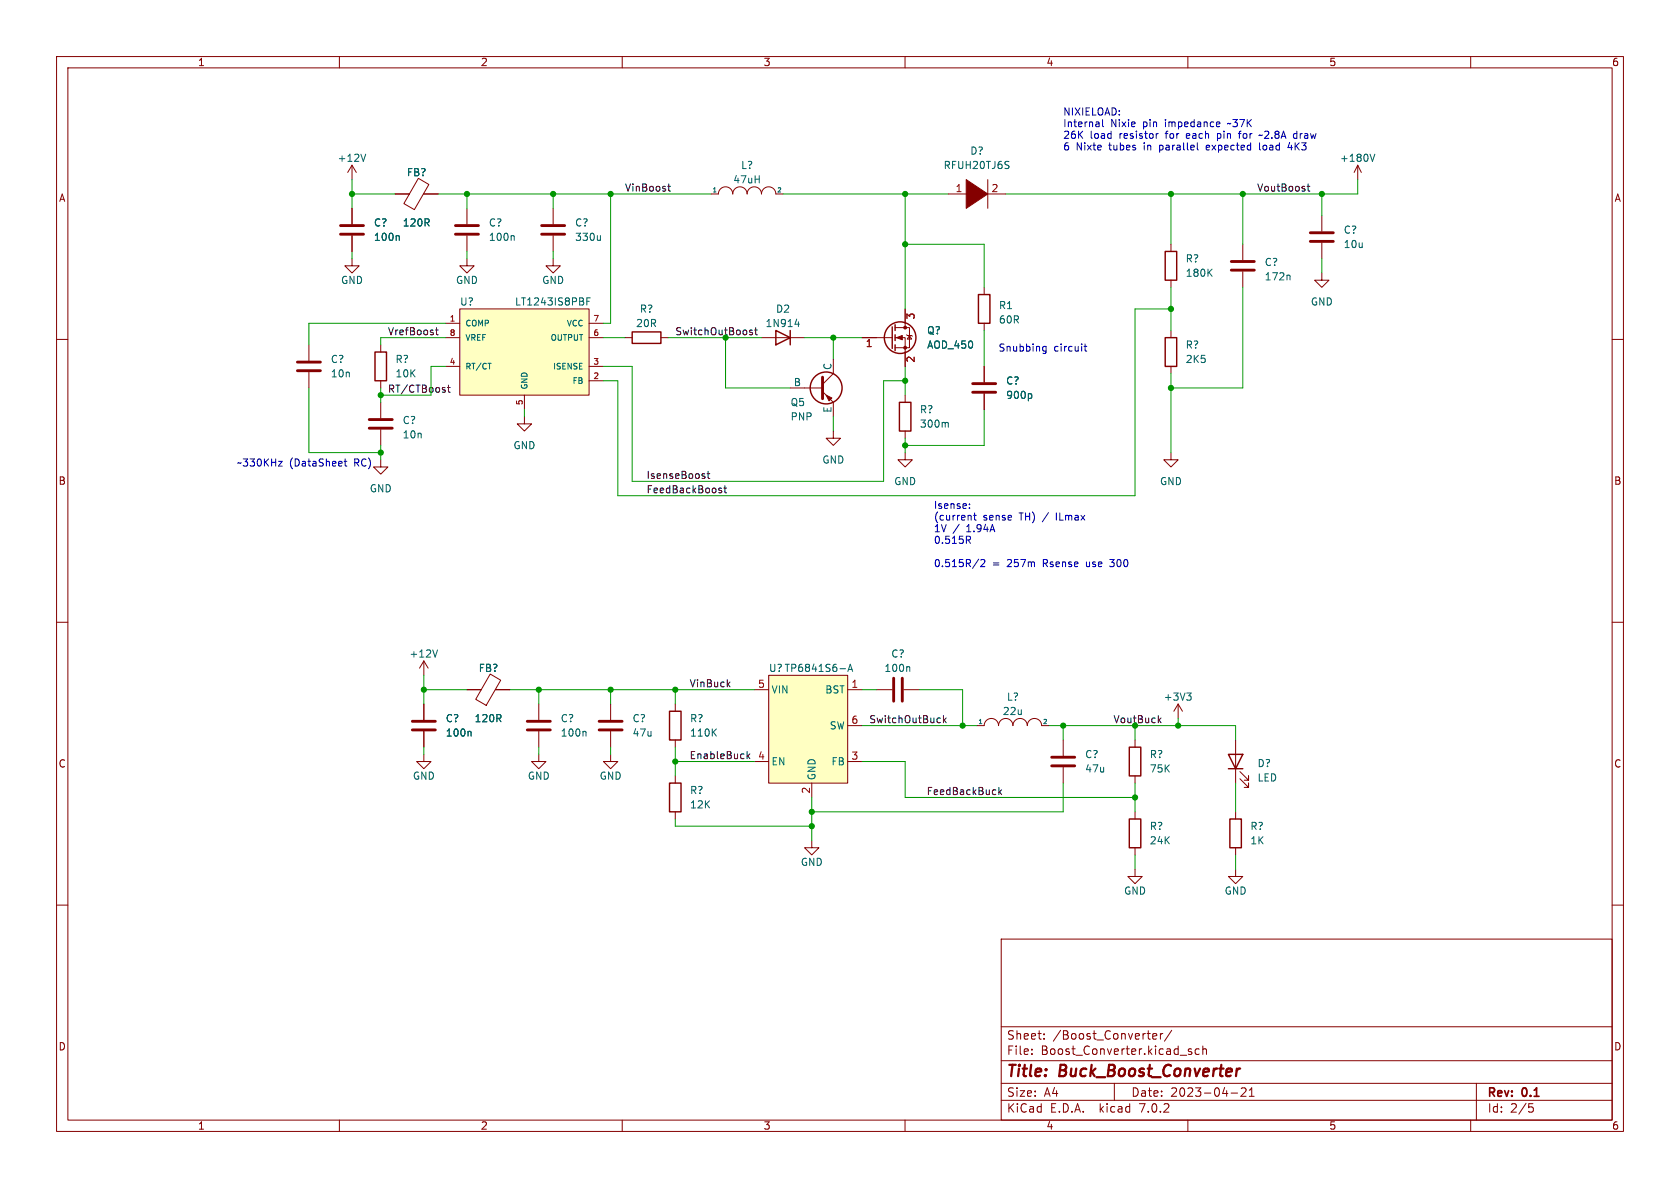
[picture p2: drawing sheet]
<svg xmlns="http://www.w3.org/2000/svg" width="297mm" height="210mm" viewBox="0 0 297 210" stroke-linecap="round" stroke-linejoin="round" font-family="sans-serif">
<g fill="none" stroke="#840000" stroke-width=".18">
<path d="M10 10h277v190h-277zM12 12h273v186h-273zM60 10v2M110 10v2M160 10v2M210 10v2M260 10v2M62.2 29.2v2.6M62.2 36.8v2.8M62.2 29.2l-.7 1.3M62.2 29.2l.8 1.3M69.8 34.3h2.6"/>
<path d="M74 31.5l1.8 1.1-2.5 4.5-1.9-1.1zM74.9 34.3h2.6M82.5 36.8v2.8M97.8 36.8v2.8M125.7 34.3h1.3a1.27 1.27 0 0 1 1.3-1.3 1.27 1.27 0 0 1 1.2 1.3 1.27 1.27 0 0 1 1.3-1.3 1.27 1.27 0 0 1 1.3 1.3 1.27 1.27 0 0 1 1.2-1.3 1.27 1.27 0 0 1 1.3 1.3 1.27 1.27 0 0 1 1.3-1.3 1.27 1.27 0 0 1 1.3 1.3h1.2M167.6 34.3h3.8M174 34.3h3.8M174.6 31.8v5M233.7 38.1v2.8M240 29.2v2.6M240 29.2l-.6 1.3M240 29.2l.7 1.3"/>
<path d="M10 60h2M62.2 45.7v1.3h1.3l-1.3 1.3-1.2-1.3h1.2M62.2 41.7v2.8M78.7 59.7h2.6M78.7 57.2h2.6M81.3 54.6h22.8v15.3h-22.8zM82.5 45.7v1.3h1.3l-1.3 1.3-1.2-1.3h1.2M82.5 41.7v2.8M97.8 45.7v1.3h1.3l-1.3 1.3-1.3-1.3h1.3M97.8 41.7v2.8M104.1 59.7h2.6M104.1 57.2h2.6"/>
<path d="M110.5 59.7h1.3M116.8 59.7h1.3M134.6 59.7h7.6M152.4 59.7h5.3M158.2 59.7h1.8v5.1M158.2 57.9h2.6v3.6h-2.6M160 54.6v3.3M160.3 59.2l.1 .1h.8l.1 .1M160.8 59.3l.4 .6h-.8zM174 50.8v1.3M174 57.2v1.2M207 43.2v1.3"/>
<path d="M207 49.5v1.3M207 58.4v1.3M219.7 43.2v2.8M219.7 48v2.8M233.7 48.3v1.2h1.2l-1.2 1.3-1.3-1.3h1.3M233.7 42.9v2.8M285 60h2M54.6 61v2.8M54.6 65.8v2.8M67.3 61v1.2M67.3 67.3v1.3M67.3 71.1v2.8"/>
<path d="M67.3 75.9v2.8M78.7 64.8h2.6M92.7 73.7v1.2h1.3l-1.3 1.3-1.3-1.3h1.3M92.7 69.9v2.5M104.1 67.3h2.6M104.1 64.8h2.6M139.7 68.6h5.7M145.4 69.2l1.9 1.9v2.6M147.3 76.2v1.3h1.3l-1.3 1.2-1.3-1.2h1.3M147.3 63.5v2.5l-1.9 1.9M160 69.9v1.2M160 76.2v1.3"/>
<path d="M174 64.8v2.8M174 69.6v2.8M207 64.8v1.2M67.3 81.3v1.3h1.3l-1.3 1.2-1.3-1.2h1.3M160 80v1.3h1.3l-1.3 1.3-1.3-1.3h1.3M207 80v1.3h1.3l-1.3 1.3-1.3-1.3h1.3M10 110h2M74.9 116.8v2.6M74.9 116.8l-.7 1.3M74.9 116.8l.8 1.3M86.7 119.2l1.8 1-2.5 4.5-1.9-1.1zM135.9 119.4h14v19h-14z"/>
<path d="M285 110h2M74.9 133.4v1.2h1.3l-1.3 1.3-1.2-1.3h1.2M74.9 124.5v2.8M74.9 129.3v2.8M82.5 121.9h2.6M87.6 121.9h2.6M95.2 133.4v1.2h1.3l-1.3 1.3-1.2-1.3h1.2M95.2 124.5v2.8M95.2 129.3v2.8M107.9 133.4v1.2h1.3l-1.3 1.3-1.2-1.3h1.2M107.9 124.5v2.8M107.9 129.3v2.8"/>
<path d="M119.4 124.5v1.2M119.4 130.8v1.3M119.4 137.2v1.2M133.3 121.9h2.6M133.3 134.6h2.6M143.5 138.4v2.6M149.9 121.9h2.5M149.9 134.6h2.5M149.9 128.3h2.5M154.9 121.9h2.8M159.8 121.9h2.8M172.7 128.3h1.3a1.27 1.27 0 0 1 1.3-1.3 1.27 1.27 0 0 1 1.2 1.3 1.27 1.27 0 0 1 1.3-1.3 1.27 1.27 0 0 1 1.3 1.3 1.27 1.27 0 0 1 1.2-1.3 1.27 1.27 0 0 1 1.3 1.3 1.27 1.27 0 0 1 1.3-1.3 1.27 1.27 0 0 1 1.2 1.3h1.3"/>
<path d="M188 130.8v2.8M188 135.6v2.8M200.7 130.8v1.3M200.7 137.2v1.2M208.3 124.5l-.8 1.2M208.3 124.5v2.5M208.3 124.5l.7 1.2M218.4 130.8v7.6M219.2 137.7l1.5 1.5v-.8v.8h-.7M219.2 136.4l1.5 1.5v-.7v.7h-.7M10 160h2M119.4 143.5v1.3"/>
<path d="M143.5 148.6v1.3h1.3l-1.3 1.2-1.3-1.2h1.3M200.7 153.7v1.2h1.2l-1.2 1.3-1.3-1.3h1.3M200.7 143.5v1.3M200.7 149.9v1.2M218.4 153.7v1.2h1.3l-1.3 1.3-1.2-1.3h1.2M218.4 143.5v1.3M218.4 149.9v1.2M285 160h2M177 166h108v32h-108zM60 198v2M110 198v2M160 198v2"/>
<path d="M177 194.5h108M177 191.5h108M177 187.5h108M177 181.5h108M182.4 186.3v.1M182.4 185.5v.1M184.6 183.6v.1M184.6 182.8v.1M197 191.5v3M203.8 183.2l.7-.1-.1-.3-.4-.1-.2 .2 .1 .7h.5M205.1 182.7v1M205.6 182.7l-.3 .1-.2 .2"/>
<path d="M207.1 182.1l-1.2 2M210 198v2M210.1 185.8l.5 .2 .1 .2-.2 .2-.4-.1M210.1 185.5h.5M212 185.5l-.4-.1-.3 .3v.4l.1 .2h.6M212.6 185.5l.3-.1 .3 .1 .1 .9M212.6 184.9v1.5M217.6 193.2h1.2M219.4 192.4l.6-.1 .2 .1 .1 .3-.9 1.1h.9M220.9 193.8h.8M220.9 192.7l.4-.4v1.5M260 198v2"/>
<path d="M261 191.5v6.5M270.3 195.1h.7M270.4 195.7h.4l.3 .3-.2 .5-.5 .1"/>
</g>
<g fill="none" stroke="#840000" stroke-width=".51">
<path d="M60.2 39.9h4.1M80.5 39.9h4.1M95.8 39.9h4M60.2 41.4h4.1M80.5 41.4h4.1M95.8 41.4h4M217.7 47.8h4M217.7 46.2h4M231.6 42.7h4.1M231.6 41.1h4.1M52.6 65.5h4M52.6 64h4"/>
<path d="M65.3 75.7h4M65.3 74.2h4M145.4 66.7v3.8M172 69.3h4M172 67.8h4M158 119.9v4.1M159.5 119.9v4.1M72.9 129h4.1M72.9 127.5h4.1M93.2 129h4.1M93.2 127.5h4.1M105.9 129h4.1"/>
<path d="M105.9 127.5h4.1M185.9 135.4h4.1M185.9 133.9h4.1"/>
</g>
<g fill="none" stroke="#006464" stroke-width=".18">
<path d="M64.6 27.3l-.4 1.2M178.2 28.5l.2 .1M178.3 29.3l.1 .1-.1 .3M242.2 27.3l.4 1.2 .5-1.2M70.4 41.7l.2 .1v.7M90.7 41.7l.2 .1v.7M103.7 53.3h.5M104.4 52.7h-.7v1.2M106.1 41.7v.8M106.1 42.4l-.1 .1M140.5 57.3h.8M141.2 56.9v.8"/>
<path d="M227.9 48.6l.2 .2v.7M167.5 74.7l.2 .2v.6M182.3 69.7l.1 .1-.1 .6M77.3 114.9l-.4 1.3M148.5 118.2h1M149.9 118.7l.4-1.3 .4 1.3M150 118.3h.6M160.7 117.9l.1 .1v.7M83.1 129.3l.2 .2v.6M103.4 129.3l.2 .2v.6M209.8 122.5h.8l-.4 .5M210.3 123l.3 .2v.3l-.3 .3"/>
</g>
<g fill="none" stroke="#840000" stroke-width=".25">
<path d="M111.8 58.7h5v2h-5zM137.2 58.4l2.5 1.3-2.5 1.3zM139.7 58.4v2.6M157.7 57.8v3.8M158.2 57.4v1M158.2 59.2v1M173 52.1h2v5.1h-2zM206 44.5h2v5h-2zM206 59.7h2v5.1h-2zM66.3 62.2h2v5.1h-2zM158.2 61v1M159 71.1h2v5.1h-2z"/>
<path d="M118.4 138.4h2v5.1h-2zM118.4 125.7h2v5.1h-2zM199.6 132.1h2.1v5.1h-2.1zM217.2 133.4h2.5l-1.3 2.5zM217.2 135.9h2.5M199.6 144.8h2.1v5.1h-2.1zM217.4 144.8h2.1v5.1h-2.1z"/>
<circle cx="159.1" cy="59.7" r="2.79"/>
<circle cx="146" cy="68.6" r="2.82"/>
</g>
<g fill="#840000" stroke="#840000" stroke-width=".18">
<path d="M158.5 59.7l1-.4v.8z"/>
<path d="M146 69.9l1.1 .5-.5 .5z"/>
<path d="M170.8 31.8l3.8 2.5-3.8 2.5z"/>
<circle cx="160" cy="61.5" r=".25"/>
<circle cx="160" cy="57.9" r=".25"/>
</g>
<g fill="#ffffc2" stroke="#ffffc2" stroke-width=".18">
<path d="M135.9 119.4h14v19h-14z"/>
<path d="M81.3 54.6h22.8v15.3h-22.8z"/>
</g>
<g fill="none" stroke="#0f0f0f" stroke-width=".18">
<path d="M118 32.9h.5M118.2 32.5v1.1l.3 .2M231.1 32.9h.5M231.3 32.5v1.1l.3 .2M77 58.3h.5M77.2 57.9v1.1l.3 .2M132.5 58.6l.5 .3-.1 .3-.4-.1M133 58.4l-.3-.1-.2 .2M133.4 58.3h.5M133.6 57.9v1.1l.3 .2M79.1 68.5h.5M79.3 68.1v1.1l.3 .1"/>
<path d="M124.6 84.2v.3M125 83.7h.5M125.2 83.3v1.1l.3 .2M127.2 86.7l.3 .1 .1 .1-.2 .2h-.2M127.2 86.3h.3M128 86.3h.5M128.1 85.9v1l.4 .2M128.7 120.9l.4 .5M129.1 120.6l-.5 .5M132.1 132.8v1.3M132.2 133.6l.4 .5M132.6 133.3l-.5 .5"/>
<path d="M166.8 126.5v1.3M166.9 127.3l.4 .5M167.3 126.9l-.5 .5M176.6 139.2v1.3M176.7 140l.4 .5M177.1 139.6l-.5 .5M204.9 127.3l.4 .5M205.3 126.9l-.5 .5"/>
</g>
<g fill="none" stroke="#0000c2" stroke-width=".18">
<path d="M194.9 21.1v1.1l.2 .2M204.4 23.6v.9M204.8 23.6l-.4 .3M211.7 25.2v1.1l.1 .2M215.2 21.6h.4l.1 .3-.6 .1M215.6 22.3l-.4 .1M218.9 23.6h.5M222.6 24l.1-.1 .3 .1M228 25.2l-.3 .9h.8M228.9 23.6l-.2 .3v.3l.2 .3M184.5 62h.4M184.5 61.3h.4"/>
<path d="M184.9 61.2v1.1l-.1 .1-.3 .1M191.6 61.2h.5M191.8 60.8v1.1l.3 .2M49.2 81.5h.7l-.7 .9h.7M60.8 81.5h.5M61 81.1v1.1l.3 .2M171.1 95.5l.5 .6M171.3 94.8l.3 .2-.1 .3-.2 .2M171.4 89.8v.1M171.4 89.1v.1M172.1 91.1h.5M172.3 90.7v1.1l.3 .1"/>
<path d="M173 98.8l-1.1 1.7M173.4 99l.5-.1 .2 .4-.8 .9h.8"/>
</g>
<g fill="none" stroke="#009600" stroke-width=".18">
<path d="M62.2 34.3h7.6M62.2 31.8v5M77.5 34.3h48.2M82.5 34.3v2.5M97.8 34.3v2.5M107.9 34.3v22.9h-1.2M138.4 34.3h29.2M160 34.3v20.3M207 34.3v8.9M219.7 34.3v8.9M233.7 34.3v3.8M240 31.8v2.5h-62.2"/>
<path d="M62.2 44.5v1.2M78.7 59.7h-11.4v1.3M78.7 57.2h-24.1v3.8M82.5 44.5v1.2M97.8 44.5v1.2M106.7 59.7h3.8M118.1 59.7h16.5M128.3 59.7v8.9h11.4M142.2 59.7h10.2M147.3 59.7v3.8M160 43.2h14v7.6M174 58.4v6.4"/>
<path d="M207 54.6h-6.3v33h-91.5v-20.3h-2.5M207 50.8v7.6M219.7 50.8v17.8h-12.7M233.7 45.7v2.6M54.6 68.6v11.4h12.7M67.3 68.6v2.5M67.3 78.7v2.6M78.7 64.8h-2.5v5.1h-8.9M92.7 72.4v1.3M106.7 64.8h5.1v20.3h44.4v-17.8h3.8M147.3 73.7v2.5M160 64.8v5.1"/>
<path d="M160 77.5v2.5M174 72.4v6.3h-14M207 66v14M74.9 119.4v5.1M74.9 121.9h7.6M74.9 132.1v1.3M90.2 121.9h43.1M95.2 121.9v2.6M95.2 132.1v1.3M107.9 121.9v2.6M107.9 132.1v1.3M119.4 121.9v2.6"/>
<path d="M119.4 132.1v5.1M119.4 134.6h13.9M152.4 134.6h7.6v6.4h40.7M152.4 121.9h2.5M152.4 128.3h20.3M162.6 121.9h7.6v6.4M185.4 128.3h33v2.5M188 128.3v2.5M188 138.4v5.1h-44.5M200.7 128.3v2.5M200.7 138.4v5.1M208.3 127v1.3"/>
<path d="M218.4 138.4v5.1M119.4 144.8v1.3h24.1M143.5 141v7.6M200.7 151.1v2.6M218.4 151.1v2.6"/>
</g>
<g fill="#009600" stroke="#009600" stroke-width=".18">
<circle cx="128.3" cy="59.7" r=".46"/>
<circle cx="207" cy="54.6" r=".46"/>
<circle cx="160" cy="78.7" r=".46"/>
<circle cx="207" cy="68.6" r=".46"/>
<circle cx="160" cy="67.3" r=".46"/>
<circle cx="160" cy="34.3" r=".46"/>
<circle cx="160" cy="43.2" r=".46"/>
<circle cx="207" cy="34.3" r=".46"/>
<circle cx="219.7" cy="34.3" r=".46"/>
<circle cx="233.7" cy="34.3" r=".46"/>
<circle cx="200.7" cy="128.3" r=".46"/>
<circle cx="188" cy="128.3" r=".46"/>
<circle cx="143.5" cy="143.5" r=".46"/>
<circle cx="200.7" cy="141" r=".46"/>
<circle cx="143.5" cy="146.1" r=".46"/>
<circle cx="170.2" cy="128.3" r=".46"/>
<circle cx="107.9" cy="34.3" r=".46"/>
<circle cx="82.5" cy="34.3" r=".46"/>
<circle cx="97.8" cy="34.3" r=".46"/>
<circle cx="107.9" cy="121.9" r=".46"/>
<circle cx="119.4" cy="134.6" r=".46"/>
<circle cx="119.4" cy="121.9" r=".46"/>
<circle cx="74.9" cy="121.9" r=".46"/>
<circle cx="95.2" cy="121.9" r=".46"/>
<circle cx="208.3" cy="128.3" r=".46"/>
<circle cx="147.3" cy="59.7" r=".46"/>
<circle cx="62.2" cy="34.3" r=".46"/>
<circle cx="67.3" cy="69.9" r=".46"/>
<circle cx="67.3" cy="80" r=".46"/>
</g>
<g font-size="2.8" fill="#840000">
<text x="178" y="190.8">Title:</text>
<text x="187.4" y="190.8">Buck_Boost_Converter</text>
</g>
<g font-size="2.1" fill="#840000">
<text x="178" y="183.9">Sheet:</text>
<text x="186.2" y="183.9">/Boost_Converter/</text>
<text x="178" y="186.6">File:</text>
<text x="184" y="186.6">Boost_Converter.kicad_sch</text>
<text x="178" y="196.8">KiCad</text>
<text x="178" y="194">Size:</text>
<text x="184.6" y="194">A4</text>
<text x="185.7" y="196.8">E.D.A.</text>
<text x="194.4" y="196.8">kicad</text>
<text x="200" y="194">Date:</text>
<text x="201.5" y="196.8">7.0.2</text>
<text x="206.9" y="194">2023-04-21</text>
<text x="263" y="194.2">Rev:</text>
<text x="263" y="196.8">Id:</text>
<text x="267" y="196.8">2/5</text>
<text x="269.2" y="194.2">0.1</text>
</g>
<g font-size="1.8" fill="#840000">
<text x="35" y="11.8">1</text>
<text x="85" y="11.8">2</text>
<text x="135" y="11.8">3</text>
<text x="185" y="11.8">4</text>
<text x="235" y="11.8">5</text>
<text x="285" y="11.8">6</text>
<text x="10.4" y="35.8">A</text>
<text x="285.4" y="35.8">A</text>
<text x="10.3" y="85.8">B</text>
<text x="285.3" y="85.8">B</text>
<text x="10.3" y="135.8">C</text>
<text x="285.3" y="135.8">C</text>
<text x="10.3" y="185.8">D</text>
<text x="285.3" y="185.8">D</text>
<text x="35" y="199.8">1</text>
<text x="85" y="199.8">2</text>
<text x="135" y="199.8">3</text>
<text x="185" y="199.8">4</text>
<text x="235" y="199.8">5</text>
<text x="285" y="199.8">6</text>
</g>
<g font-size="1.8" fill="#0000c2">
<text x="188" y="20.5">NIXIELOAD:</text>
<text x="188" y="22.6">Internal</text>
<text x="196.4" y="22.6">Nixie</text>
<text x="202.1" y="22.6">pin</text>
<text x="206.1" y="22.6">impedance</text>
<text x="217.4" y="22.6">~37K</text>
<text x="188" y="24.6">26K</text>
<text x="188" y="26.7">6</text>
<text x="190.3" y="26.7">Nixte</text>
<text x="192.7" y="24.6">load</text>
<text x="196.1" y="26.7">tubes</text>
<text x="198" y="24.6">resistor</text>
<text x="202.4" y="26.7">in</text>
<text x="205.2" y="26.7">parallel</text>
<text x="206.2" y="24.6">for</text>
<text x="210" y="24.6">each</text>
<text x="213.6" y="26.7">expected</text>
<text x="215.6" y="24.6">pin</text>
<text x="219.6" y="24.6">for</text>
<text x="223.1" y="26.7">load</text>
<text x="223.3" y="24.6">~2.8A</text>
<text x="228.3" y="26.7">4K3</text>
<text x="229.4" y="24.6">draw</text>
<text x="176.5" y="62.2">Snubbing</text>
<text x="186.3" y="62.2">circuit</text>
<text x="41.9" y="82.6">~330KHz</text>
<text x="51.2" y="82.6">(DataSheet</text>
<text x="62.7" y="82.6">RC)</text>
<text x="165.1" y="90">Isense:</text>
<text x="165.1" y="92.1">(current</text>
<text x="165.1" y="94.2">1V /</text>
<text x="170.9" y="94.2">1.94A</text>
<text x="173.8" y="92.1">sense</text>
<text x="180.3" y="92.1">TH)</text>
<text x="184.5" y="92.1">/</text>
<text x="187" y="92.1">ILmax</text>
<text x="165.1" y="96.2">0.515R</text>
<text x="165.1" y="100.3">0.515R/2</text>
<text x="175.4" y="100.3">=</text>
<text x="178.1" y="100.3">257m</text>
<text x="184.5" y="100.3">Rsense</text>
<text x="192.3" y="100.3">use</text>
<text x="196.6" y="100.3">300</text>
</g>
<g font-size="1.8" fill="#006464">
<text x="59.6" y="28.8">+12V</text>
<text x="171.5" y="27.5">D?</text>
<text x="236.8" y="28.8">+180V</text>
<text x="71.9" y="31.3">FB?</text>
<text x="129.6" y="32.6">47uH</text>
<text x="131" y="30">L?</text>
<text x="166.8" y="30">RFUH20TJ6S</text>
<text x="66" y="40.2">C?</text>
<text x="71.1" y="40.2">120R</text>
<text x="86.4" y="40.2">C?</text>
<text x="101.6" y="40.2">C?</text>
<text x="237.5" y="41.5">C?</text>
<text x="66" y="42.7">100n</text>
<text x="86.4" y="42.7">100n</text>
<text x="101.6" y="42.7">330u</text>
<text x="209.6" y="46.5">R?</text>
<text x="223.5" y="47.2">C?</text>
<text x="237.5" y="44">10u</text>
<text x="60.2" y="50.4">GND</text>
<text x="80.6" y="50.4">GND</text>
<text x="95.8" y="50.4">GND</text>
<text x="209.6" y="49.1">180K</text>
<text x="223.5" y="49.7">172n</text>
<text x="81.3" y="54.2">U?</text>
<text x="91" y="54.2">LT1243IS8PBF</text>
<text x="112.4" y="58">20R</text>
<text x="113.1" y="55.4">R?</text>
<text x="135.3" y="58">1N914</text>
<text x="137.1" y="55.4">D2</text>
<text x="163.8" y="59.2">Q?</text>
<text x="176.5" y="54.8">R1</text>
<text x="176.5" y="57.3">60R</text>
<text x="231.7" y="54.2">GND</text>
<text x="58.4" y="64.3">C?</text>
<text x="69.9" y="64.3">R?</text>
<text x="147.1" y="65.5" transform="rotate(-90 147.1 65.5)">C</text>
<text x="163.8" y="61.8">AOD_450</text>
<text x="209.6" y="61.8">R?</text>
<text x="209.6" y="64.3">2K5</text>
<text x="58.4" y="66.9">10n</text>
<text x="69.9" y="66.9">10K</text>
<text x="139.7" y="71.9">Q5</text>
<text x="140.3" y="68.3">B</text>
<text x="177.8" y="68.1">C?</text>
<text x="177.8" y="70.7">900p</text>
<text x="71.1" y="75.1">C?</text>
<text x="71.1" y="77.7">10n</text>
<text x="139.7" y="74.5">PNP</text>
<text x="147.1" y="73" transform="rotate(-90 147.1 73)">E</text>
<text x="162.6" y="73.2">R?</text>
<text x="162.6" y="75.8">300m</text>
<text x="90.7" y="79.6">GND</text>
<text x="145.3" y="82.1">GND</text>
<text x="65.3" y="87.2">GND</text>
<text x="158" y="85.9">GND</text>
<text x="205" y="85.9">GND</text>
<text x="72.3" y="116.4">+12V</text>
<text x="84.6" y="118.9">FB?</text>
<text x="135.9" y="118.9">U? TP6841S6-A</text>
<text x="156.3" y="118.9">100n</text>
<text x="157.5" y="116.4">C?</text>
<text x="136.4" y="122.7">VIN</text>
<text x="145.8" y="122.7">BST</text>
<text x="177.9" y="124">L?</text>
<text x="205.7" y="124">+3V3</text>
<text x="78.7" y="127.8">C?</text>
<text x="78.7" y="130.4">100n</text>
<text x="83.8" y="127.8">120R</text>
<text x="99.1" y="127.8">C?</text>
<text x="99.1" y="130.4">100n</text>
<text x="111.8" y="127.8">C?</text>
<text x="111.8" y="130.4">47u</text>
<text x="121.9" y="127.8">R?</text>
<text x="121.9" y="130.4">110K</text>
<text x="146.6" y="129.1">SW</text>
<text x="177.2" y="126.6">22u</text>
<text x="72.9" y="138">GND</text>
<text x="93.3" y="138">GND</text>
<text x="106" y="138">GND</text>
<text x="136.4" y="135.4">EN</text>
<text x="144.3" y="137.9" transform="rotate(-90 144.3 137.9)">GND</text>
<text x="146.9" y="135.4">FB</text>
<text x="191.8" y="134.2">C?</text>
<text x="191.8" y="136.7">47u</text>
<text x="203.2" y="134.2">R?</text>
<text x="203.2" y="136.7">75K</text>
<text x="222.3" y="135.8">D?</text>
<text x="121.9" y="140.5">R?</text>
<text x="121.9" y="143.1">12K</text>
<text x="222.3" y="138.3">LED</text>
<text x="203.2" y="146.9">R?</text>
<text x="203.2" y="149.4">24K</text>
<text x="221" y="146.9">R?</text>
<text x="221" y="149.4">1K</text>
<text x="141.5" y="153.2">GND</text>
<text x="198.7" y="158.3">GND</text>
<text x="216.4" y="158.3">GND</text>
</g>
<g font-size="1.8" fill="#0f0f0f">
<text x="110.5" y="33.9">VinBoost</text>
<text x="222.2" y="33.9">VoutBoost</text>
<text x="68.6" y="59.3">VrefBoost</text>
<text x="119.4" y="59.3">SwitchOutBoost</text>
<text x="68.6" y="69.5">RT/CTBoost</text>
<text x="114.3" y="87.3">FeedBackBoost</text>
<text x="114.3" y="84.7">IsenseBoost</text>
<text x="121.9" y="121.6">VinBuck</text>
<text x="153.7" y="127.9">SwitchOutBuck</text>
<text x="196.8" y="127.9">VoutBuck</text>
<text x="121.9" y="134.3">EnableBuck</text>
<text x="163.8" y="140.6">FeedBackBuck</text>
</g>
<g font-size="1.8" fill="#a90000">
<text x="168.9" y="34">1</text>
<text x="175.2" y="34">2</text>
<text x="161.9" y="56.5" transform="rotate(-90 161.9 56.5)">3</text>
<text x="153" y="61.6">1</text>
<text x="161.9" y="64.2" transform="rotate(-90 161.9 64.2)">2</text>
<text x="134" y="121.7">5</text>
<text x="150.5" y="121.7">1</text>
<text x="150.5" y="128">6</text>
<text x="134" y="134.4">4</text>
<text x="150.5" y="134.4">3</text>
<text x="143.3" y="140.4" transform="rotate(-90 143.3 140.4)">2</text>
</g>
<g font-size="1.4" fill="#a90000">
<text x="79.4" y="56.9">1</text>
<text x="79.4" y="59.4">8</text>
<text x="104.8" y="59.4">6</text>
<text x="104.8" y="56.9">7</text>
<text x="79.4" y="64.5">4</text>
<text x="104.8" y="64.5">3</text>
<text x="92.5" y="71.7" transform="rotate(-90 92.5 71.7)">5</text>
<text x="104.8" y="67.1">2</text>
</g>
<g font-size="1.4" fill="#006464">
<text x="82.3" y="57.8">COMP</text>
<text x="100" y="57.8">VCC</text>
<text x="82.3" y="65.5">RT/CT</text>
<text x="82.3" y="60.4">VREF</text>
<text x="97.2" y="60.4">OUTPUT</text>
<text x="97.6" y="65.5">ISENSE</text>
<text x="93.4" y="68.8" transform="rotate(-90 93.4 68.8)">GND</text>
<text x="101.1" y="68">FB</text>
</g>
<g font-size="1.1" fill="#006464">
<text x="125.9" y="34">1</text>
<text x="137.3" y="34">2</text>
<text x="172.9" y="128">1</text>
<text x="184.3" y="128">2</text>
</g>
</svg>
